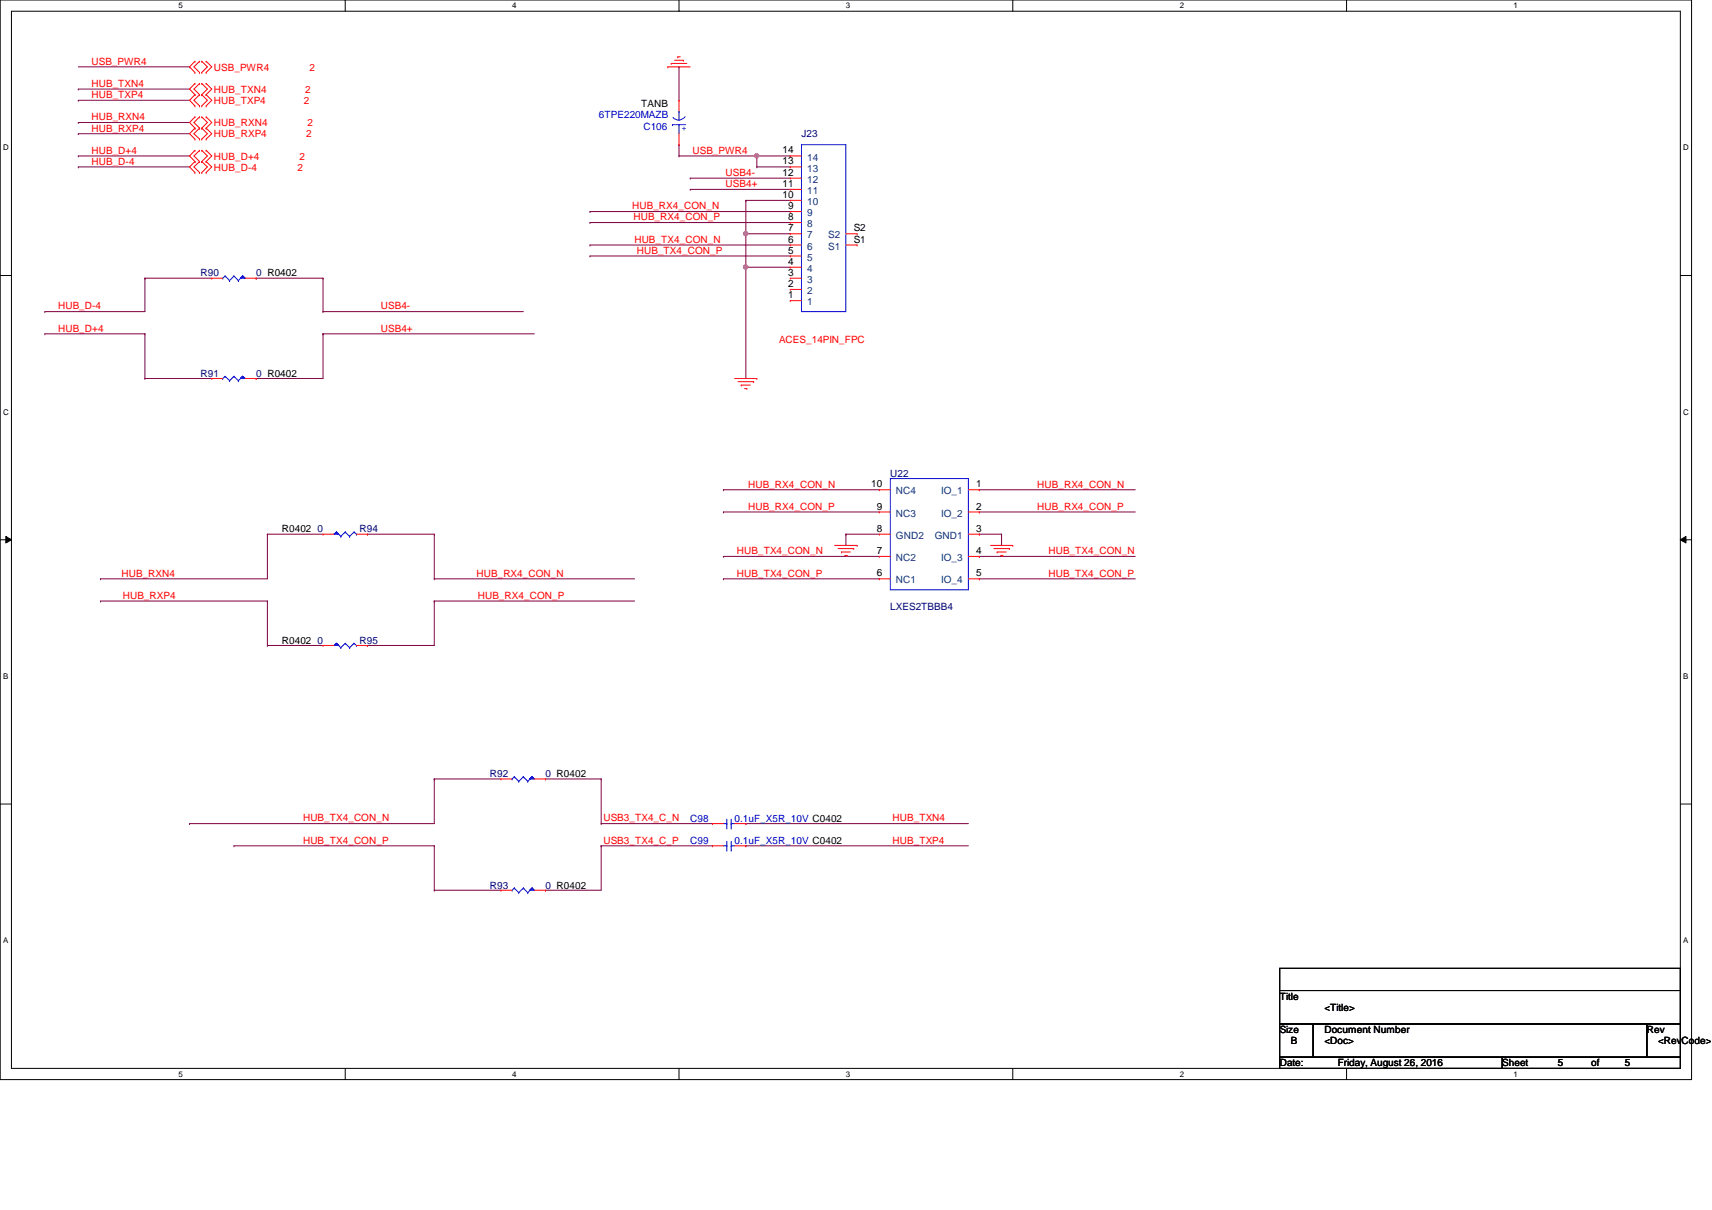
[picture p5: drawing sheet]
<svg xmlns="http://www.w3.org/2000/svg" width="297mm" height="210mm" viewBox="0 0 297 210" stroke-linecap="round" stroke-linejoin="round" font-family="sans-serif">
<path d="M0 0h293.5v187.3h-293.5zM2 1.9h289.5v183.4h-289.5z" fill="none" stroke="#000" stroke-width=".17"/>
<g fill="#fff">
<path d="M30.9 .2h.8v1.5h-.8z"/>
<path d="M30.9 185.5h.8v1.6h-.8z"/>
</g>
<path d="M59.9 0v1.9M59.9 185.3v2" fill="none" stroke="#000" stroke-width=".17"/>
<g fill="#fff">
<path d="M88.9 .2h.7v1.5h-.7z"/>
<path d="M88.9 185.5h.7v1.6h-.7z"/>
</g>
<path d="M117.8 0v1.9M117.8 185.3v2" fill="none" stroke="#000" stroke-width=".17"/>
<g fill="#fff">
<path d="M146.8 .2h.7v1.5h-.7z"/>
<path d="M146.8 185.5h.7v1.6h-.7z"/>
</g>
<path d="M175.7 0v1.9M175.7 185.3v2" fill="none" stroke="#000" stroke-width=".17"/>
<g fill="#fff">
<path d="M204.7 .2h.7v1.5h-.7z"/>
<path d="M204.7 185.5h.7v1.6h-.7z"/>
</g>
<path d="M233.6 0v1.9M233.6 185.3v2" fill="none" stroke="#000" stroke-width=".17"/>
<g fill="#fff">
<path d="M262.6 .2h.8v1.5h-.8z"/>
<path d="M262.6 185.5h.8v1.6h-.8z"/>
<path d="M.5 24.8h1v1.6h-1z"/>
<path d="M292.1 24.8h.9v1.6h-.9z"/>
<path d="M.5 70.7h1v1.5h-1z"/>
<path d="M292.1 70.7h.9v1.5h-.9z"/>
</g>
<path d="M0 47.8h2M291.5 47.8h2" fill="none" stroke="#000" stroke-width=".17"/>
<g fill="#fff">
<path d="M.5 116.5h.9v1.6h-.9z"/>
<path d="M292.1 116.5h.8v1.6h-.8z"/>
</g>
<path d="M0 93.6h2M1 93l1 .6-1 .6zM291.5 93.6l1-.6v1.2zM291.5 93.6h2" fill="none" stroke="#000" stroke-width=".17"/>
<path d="M1 93l1 .6-1 .6zM291.5 93.6l1-.6v1.2z" fill="#000"/>
<g fill="#fff">
<path d="M.5 162.4h.9v1.5h-.9z"/>
<path d="M292.1 162.4h.8v1.5h-.8z"/>
</g>
<path d="M0 139.5h2M291.5 139.5h2" fill="none" stroke="#000" stroke-width=".17"/>
<g fill="none" stroke="#800040" stroke-width=".17">
<path d="M13.6 15.5h.1M13.6 17.4h.1M13.6 11.6h19.3M13.6 15.5h19.3M13.6 17.4h19.3M32.9 11.6h.1M13.6 21.3h.1M13.6 23.2h.1M13.6 27.1h.1M13.6 29h.1M13.6 21.3h19.3M13.6 23.2h19.3"/>
<path d="M13.6 27.1h19.3M13.6 29h19.3M131.3 27.1h.1M131.3 27.1h5.8"/>
</g>
<circle cx="131.3" cy="27" r=".37" fill="#f0f"/>
<circle cx="131.3" cy="27" r=".37" fill="none" stroke="#f0f" stroke-width=".17"/>
<g fill="none" stroke="#800040" stroke-width=".17">
<path d="M117.8 11.6h.1M117.8 11.6v5.8M102.4 36.7h.1M102.4 38.6h.1M102.4 36.7h34.7M102.4 38.6h34.7M117.8 25.1h.1M117.8 27.1h.1M117.8 25.1v2M117.8 27.1h13.5M119.8 30.9h.1M119.8 32.9h.1"/>
<path d="M119.8 30.9h17.3M119.8 32.9h17.3M129.4 34.8h.1M129.4 34.8h7.7M129.4 34.8v5.8M131.3 27.1h.1M131.3 29h.1M131.3 27.1v1.9M131.3 29h5.8M7.8 57.9h.1M7.8 54.1h.1M7.8 57.9h17.3"/>
<path d="M25.1 48.3h.1M25.1 57.9h.1M25.1 48.3v5.8h-17.3M25.1 48.3h11.6M25.1 57.9v7.8M44.4 48.3h.1M44.4 48.3h11.6M56 54.1h.1M56 57.9h.1M56 48.3h.1M56 54.1h34.8M56 57.9h36.7"/>
<path d="M56 48.3v5.8M56 57.9v7.8h-11.6M129.4 40.6h.1M129.4 46.4h.1M129.4 46.4v19.3M129.4 40.6h7.7M25.1 65.7h.1M25.1 65.7h11.6M44.4 65.7h.1M46.4 92.7h.1M46.4 92.7h9.6M46.4 92.7v7.7"/>
<path d="M63.8 92.7h.1M63.8 92.7h11.5M75.3 92.7h.1M75.3 92.7v7.7M46.4 112h.1M46.4 104.3h.1M46.4 104.3v7.7M46.4 112h9.6M63.8 112h.1M75.3 100.4h.1M75.3 104.3h.1M75.3 104.3v7.7h-11.5"/>
<path d="M75.3 100.4h34.8M75.3 104.3h34.8"/>
</g>
<circle cx="129.4" cy="46.3" r=".37" fill="#f0f"/>
<circle cx="129.4" cy="46.3" r=".37" fill="none" stroke="#f0f" stroke-width=".17"/>
<path d="M102.4 44.4h.1M102.4 42.5h.1M102.4 44.4h34.7M102.4 42.5h34.7M129.4 46.4h.1M129.4 40.6h.1M129.4 46.4h7.7M129.4 40.6v5.8" fill="none" stroke="#800040" stroke-width=".17"/>
<circle cx="129.4" cy="40.5" r=".37" fill="#f0f"/>
<circle cx="129.4" cy="40.5" r=".37" fill="none" stroke="#f0f" stroke-width=".17"/>
<g fill="none" stroke="#800040" stroke-width=".17">
<path d="M125.5 85h.1M125.5 88.8h.1M125.5 96.5h.1M125.5 85h27.1M125.5 88.8h27.1M125.5 96.5h27.1M146.8 92.7h.1M146.8 92.7h5.8M146.8 92.7v1.9M169.9 92.7h.1M169.9 85h.1M169.9 88.8h.1"/>
<path d="M169.9 96.5h.1M169.9 92.7h3.9M169.9 85h27.1M169.9 88.8h27.1M169.9 96.5h27.1M173.8 92.7h.1M173.8 92.7v1.9M17.4 104.3h.1M17.4 100.4h.1M17.4 104.3h29M17.4 100.4h29M125.5 100.4h.1"/>
<path d="M125.5 100.4h27.1M169.9 100.4h.1M169.9 100.4h27.1M75.3 135.1h.1M75.3 135.1v7.8h-42.4M75.3 135.1h11.6M94.7 135.1h.1M94.7 135.1h9.6M104.3 135.1h.1M104.3 135.1v7.8M32.9 142.9h.1M40.6 146.7h.1"/>
<path d="M40.6 146.7h34.7M75.3 154.4h.1M75.3 146.7h.1M75.3 154.4h11.6M75.3 146.7v7.7M94.7 154.4h.1M104.3 142.9h.1M104.3 146.7h.1M104.3 142.9h19.3M104.3 146.7h19.3M104.3 146.7v7.7h-9.6M129.4 142.9h.1"/>
<path d="M129.4 146.7h.1M129.4 142.9h38.6M129.4 146.7h38.6"/>
</g>
<g fill="none" stroke="#f00" stroke-width=".17">
<path d="M33.8 14.5h.1M33.8 16.4h.1M33.8 18.4h.1M33.8 10.6h.1M33.8 12.6h.1M33.8 14.5l-.9 1 .9 .9M33.8 16.4l-.9 1 .9 1M33.8 10.6l-.9 1 .9 1M34.6 16.4h.1M34.6 14.5h.1M34.6 18.4h.1M34.6 12.6h.1"/>
<path d="M34.6 10.6h.1M34.6 14.5l-.9 1 .9 .9M34.6 16.4l-.9 1 .9 1M34.6 10.6l-.9 1 .9 1M35 16.4h.1M35 14.5h.1M35 18.4h.1M35 12.6h.1M35 10.6h.1M35 14.5l1 1-1 .9M35 16.4l1 1-1 1M35 10.6l1 1-1 1"/>
<path d="M35.8 14.5h.1M35.8 16.4h.1M35.8 18.4h.1M35.8 10.6h.1M35.8 12.6h.1M35.8 14.5l.9 1-.9 .9M35.8 16.4l.9 1-.9 1M35.8 10.6l.9 1-.9 1M115.9 11.6h.1M115.9 11.6h3.9M116.5 11h.1M116.5 11h2.7"/>
<path d="M117 10.5h1.6M117.6 9.9h.1M117.6 9.9h.4M118.6 10.5h.1M33.8 20.3h.1M33.8 22.2h.1M33.8 24.1h.1M33.8 26.1h.1M33.8 28h.1M33.8 29.9h.1M33.8 20.3l-.9 1 .9 .9M33.8 22.2l-.9 1 .9 .9"/>
<path d="M33.8 26.1l-.9 1 .9 .9M33.8 28l-.9 1 .9 .9M34.6 22.2h.1M34.6 20.3h.1M34.6 24.1h.1M34.6 28h.1M34.6 26.1h.1M34.6 29.9h.1M34.6 20.3l-.9 1 .9 .9M34.6 22.2l-.9 1 .9 .9M34.6 26.1l-.9 1 .9 .9M34.6 28l-.9 1 .9 .9"/>
<path d="M35 22.2h.1M35 20.3h.1M35 24.1h.1M35 28h.1M35 26.1h.1M35 29.9h.1M35 20.3l1 1-1 .9M35 22.2l1 1-1 .9M35 26.1l1 1-1 .9M35 28l1 1-1 .9M35.8 20.3h.1M35.8 22.2h.1"/>
<path d="M35.8 24.1h.1M35.8 26.1h.1M35.8 28h.1M35.8 29.9h.1M35.8 20.3l.9 1-.9 .9M35.8 26.1l.9 1-.9 .9M35.8 22.2l.9 1-.9 .9M35.8 28l.9 1-.9 .9M127.5 65.7h3.8M128.1 66.2h2.7M128.6 66.8h.1M128.6 66.8h1.6"/>
<path d="M129.2 67.4h.4M129.6 67.4h.1M130.8 66.2h.1M131.3 65.7h.1M144.8 94.6h3.9M145.4 95.2h2.7M146 95.8h.1M146 95.8h1.5M146.6 96.4h.4M147 96.4h.1M148.1 95.2h.1M148.7 94.6h.1"/>
<path d="M171.9 94.6h3.8M172.4 95.2h2.7M173 95.8h.1M173 95.8h1.6M173.6 96.4h.4M174 96.4h.1M175.1 95.2h.1M175.7 94.6h.1"/>
</g>
<path d="M222 168h69.5v3.8h-69.5zM222 171.8h69.5v5.8h-69.5zM222 177.6h5.8v5.8h-5.8zM227.8 177.6h57.9v5.8h-57.9zM285.7 177.6h5.8v5.8h-5.8zM222 183.4h38.6v1.9h-38.6zM260.6 183.4h30.9v1.9h-30.9z" fill="none" stroke="#000" stroke-width=".17"/>
<path d="M38.6 48.3h.1M39.1 47.9h.1M39.1 47.9l.7 .8M39.1 47.9l-.5 .4M39.8 48.7h.1M40.6 47.9h.1M40.6 47.9l.8 .8M40.6 47.9l-.8 .8M41.4 48.7h.1M42.1 47.9h.1M42.1 47.9l.4 .4M42.1 47.9l-.7 .8" fill="none" stroke="#00f" stroke-width=".17"/>
<path d="M42.1 47.9l.4 .4h-.8z" fill-rule="evenodd" fill="#00f"/>
<g fill="none" stroke="#00f" stroke-width=".17">
<path d="M42.1 47.9l.4 .4h-.8zM38.6 65.7h.1M39.1 65.3h.1M39.1 65.3l.7 .7M39.1 65.3l-.5 .4M39.8 66h.1M40.6 65.3h.1M40.6 65.3l.8 .7M40.6 65.3l-.8 .7M41.4 66h.1M42.1 65.3h.1M42.1 65.3l.4 .4"/>
<path d="M42.1 65.3l-.7 .7M125.5 146.7h.6M126.1 147.5h.1M126.1 146.7h.1M126.1 146v1.5M126.9 146.7h.1M126.9 147.5h.1M126.9 146.7h.6M126.9 146v1.5"/>
</g>
<path d="M36.7 48.3h.1M36.7 48.3h1.9M42.5 48.3h1.9M44.4 48.3h.1M123.6 146.7h.1M123.6 146.7h1.9M127.5 146.7h1.9M129.4 146.7h.1" fill="none" stroke="#f00" stroke-width=".17"/>
<path d="M41.7 65.7l.4-.4 .4 .4h-.8l.4-.4z" fill-rule="evenodd" fill="#00f"/>
<g fill="none" stroke="#00f" stroke-width=".17">
<path d="M117.8 19.3h.1M117.8 19.3v1.6M116.7 21.6h.1M116.7 21.6h2.3M117.8 21.6h.1M117.8 21.6v1.6M118.9 20.2a1.33 1.33 0 0 1-2.1 .2M41.7 65.7l.4-.4 .4 .4h-.8l.4-.4zM58.4 92.3h.1M58.4 92.3l-.4 .4M58.4 92.3l.7 .7M59.1 93h.1"/>
<path d="M59.9 92.3h.1M59.9 92.3l-.8 .7M59.9 92.3l.8 .7M60.7 93h.1M61.4 92.3h.1M61.4 92.3l-.7 .7M61.4 92.3l.4 .4M61.8 92.7h.1"/>
</g>
<path d="M117.8 17.4h.1M117.8 17.4v1.9M117.8 25.1h.1M117.8 23.2v1.9M36.7 65.7h.1M36.7 65.7h1.9M42.5 65.7h1.9M44.4 65.7h.1" fill="none" stroke="#f00" stroke-width=".17"/>
<path d="M58 92.7l.4-.4 .4 .4-.4-.4 .4 .4z" fill-rule="evenodd" fill="#00f"/>
<g fill="none" stroke="#00f" stroke-width=".17">
<path d="M58 92.7l.4-.4 .4 .4-.4-.4 .4 .4zM88.9 135.1h.1M89.2 134.7h.1M89.2 134.7l.8 .9M89.2 134.7l-.3 .4M90 135.6h.1M90.8 134.7h.1M90.8 134.7l.8 .9M90.8 134.7l-.8 .9M91.6 135.6h.1M92.3 134.7h.1M92.3 134.7l.4 .4"/>
<path d="M92.3 134.7l-.7 .9"/>
</g>
<path d="M56 92.7h.1M56 92.7h2M61.8 92.7h2M63.8 92.7h.1" fill="none" stroke="#f00" stroke-width=".17"/>
<path d="M91.9 135.1l.4-.4 .4 .4h-.8l.4-.4z" fill-rule="evenodd" fill="#00f"/>
<g fill="none" stroke="#00f" stroke-width=".17">
<path d="M58.4 111.6h.1M58.4 111.6l-.4 .4M58.4 111.6l.7 .8M59.1 112.4h.1M59.9 111.6h.1M59.9 111.6l-.8 .8M59.9 111.6l.8 .8M60.7 112.4h.1M61.4 111.6h.1M61.4 111.6l-.7 .8M61.4 111.6l.4 .4M61.8 112h.1"/>
<path d="M91.9 135.1l.4-.4 .4 .4h-.8l.4-.4z"/>
</g>
<path d="M86.9 135.1h.1M86.9 135.1h2M92.7 135.1h2M94.7 135.1h.1" fill="none" stroke="#f00" stroke-width=".17"/>
<path d="M58 112l.4-.4 .4 .4-.4-.4 .4 .4z" fill-rule="evenodd" fill="#00f"/>
<g fill="none" stroke="#00f" stroke-width=".17">
<path d="M139.1 25.1h7.7v29h-7.7zM58 112l.4-.4 .4 .4-.4-.4 .4 .4zM88.9 154.4h.1M89.2 154.1h.1M89.2 154.1l.8 .8M89.2 154.1l-.3 .3M90 154.9h.1M90.8 154.1h.1M90.8 154.1l.8 .8M90.8 154.1l-.8 .8M91.6 154.9h.1M92.3 154.1h.1"/>
<path d="M92.3 154.1l.4 .3M92.3 154.1l-.7 .8"/>
</g>
<g fill="none" stroke="#f00" stroke-width=".17">
<path d="M137.1 38.6h.1M137.1 36.7h.1M137.1 34.8h.1M137.1 32.9h.1M137.1 30.9h.1M137.1 29h.1M137.1 27.1h.1M137.1 38.6h2M137.1 36.7h2M137.1 34.8h2M137.1 32.9h2M137.1 30.9h2"/>
<path d="M137.1 29h2M137.1 27.1h2M137.1 52.2h.1M137.1 50.2h.1M137.1 48.3h.1M137.1 46.4h.1M137.1 44.4h.1M137.1 42.5h.1M137.1 40.6h.1M137.1 52.2h2M137.1 50.2h2M137.1 48.3h2"/>
<path d="M137.1 46.4h2M137.1 44.4h2M137.1 42.5h2M137.1 40.6h2M146.8 42.5h1.9M146.8 40.6h1.9M148.7 42.5h.1M148.7 40.6h.1M56 112h.1M56 112h2M61.8 112h2M63.8 112h.1"/>
</g>
<path d="M91.9 154.4l.4-.3 .4 .3h-.8l.4-.3z" fill-rule="evenodd" fill="#00f"/>
<path d="M154.5 83h13.5v19.3h-13.5zM91.9 154.4l.4-.3 .4 .3h-.8l.4-.3zM125.5 142.9h.6M126.1 143.6h.1M126.1 142.9h.1M126.1 142.1v1.5M126.9 142.9h.1M126.9 143.6h.1M126.9 142.9h.6M126.9 142.1v1.5" fill="none" stroke="#00f" stroke-width=".17"/>
<g fill="none" stroke="#f00" stroke-width=".17">
<path d="M152.6 96.5h.1M152.6 92.7h.1M152.6 88.8h.1M152.6 85h.1M152.6 96.5h1.9M152.6 85h1.9M152.6 88.8h1.9M152.6 92.7h1.9M168 96.5h1.9M168 85h1.9M168 88.8h1.9M168 92.7h1.9"/>
<path d="M169.9 85h.1M169.9 88.8h.1M169.9 96.5h.1M169.9 92.7h.1M152.6 100.4h.1M152.6 100.4h1.9M168 100.4h1.9M169.9 100.4h.1M86.9 154.4h.1M86.9 154.4h2M92.7 154.4h2M94.7 154.4h.1"/>
<path d="M123.6 142.9h.1M123.6 142.9h1.9M127.5 142.9h1.9M129.4 142.9h.1"/>
</g>
<circle cx="131.3" cy="27" r=".37" fill="#f0f"/>
<circle cx="131.3" cy="27" r=".37" fill="none" stroke="#f0f" stroke-width=".17"/>
<circle cx="129.4" cy="46.3" r=".37" fill="#f0f"/>
<circle cx="129.4" cy="46.3" r=".37" fill="none" stroke="#f0f" stroke-width=".17"/>
<circle cx="129.4" cy="40.5" r=".37" fill="#f0f"/>
<circle cx="129.4" cy="40.5" r=".37" fill="none" stroke="#f0f" stroke-width=".17"/>
<g font-size="1.7" fill="#f00">
<text x="15.9" y="11.2">USB_PWR4</text>
<text x="15.9" y="15.1">HUB_TXN4</text>
<text x="15.9" y="17">HUB_TXP4</text>
<text x="37.1" y="16.1">HUB_TXN4</text>
<text x="37.1" y="12.2">USB_PWR4</text>
<text x="53" y="16.1">2</text>
<text x="53.7" y="12.2">2</text>
<text x="15.9" y="20.9">HUB_RXN4</text>
<text x="15.9" y="22.8">HUB_RXP4</text>
<text x="37.1" y="18">HUB_TXP4</text>
<text x="37.1" y="21.9">HUB_RXN4</text>
<text x="37.1" y="23.8">HUB_RXP4</text>
<text x="52.7" y="18">2</text>
<text x="53.1" y="23.8">2</text>
<text x="53.3" y="21.9">2</text>
<text x="15.9" y="26.7">HUB_D+4</text>
<text x="15.9" y="28.6">HUB_D-4</text>
<text x="37.1" y="27.7">HUB_D+4</text>
<text x="37.1" y="29.6">HUB_D-4</text>
<text x="51.6" y="29.6">2</text>
<text x="52" y="27.7">2</text>
<text x="120.1" y="26.7">USB_PWR4</text>
<text x="125.9" y="30.5">USB4-</text>
<text x="125.9" y="32.5">USB4+</text>
<text x="109.7" y="36.3">HUB_RX4_CON_N</text>
<text x="109.9" y="38.2">HUB_RX4_CON_P</text>
<text x="110.1" y="42.1">HUB_TX4_CON_N</text>
<text x="110.5" y="44">HUB_TX4_CON_P</text>
<text x="10.1" y="53.7">HUB_D-4</text>
<text x="66.1" y="53.7">USB4-</text>
<text x="10.1" y="57.5">HUB_D+4</text>
<text x="66.1" y="57.5">USB4+</text>
<text x="135.2" y="59.5">ACES_14PIN_FPC</text>
<text x="129.8" y="84.6">HUB_RX4_CON_N</text>
<text x="129.8" y="88.4">HUB_RX4_CON_P</text>
<text x="180" y="84.6">HUB_RX4_CON_N</text>
<text x="180" y="88.4">HUB_RX4_CON_P</text>
<text x="21.1" y="100">HUB_RXN4</text>
<text x="82.7" y="100">HUB_RX4_CON_N</text>
<text x="127.8" y="96.1">HUB_TX4_CON_N</text>
<text x="127.8" y="100">HUB_TX4_CON_P</text>
<text x="181.9" y="96.1">HUB_TX4_CON_N</text>
<text x="181.9" y="100">HUB_TX4_CON_P</text>
<text x="21.3" y="103.9">HUB_RXP4</text>
<text x="82.9" y="103.9">HUB_RX4_CON_P</text>
<text x="52.6" y="142.5">HUB_TX4_CON_N</text>
<text x="104.7" y="142.5">USB3_TX4_C_N</text>
<text x="154.9" y="142.5">HUB_TXN4</text>
<text x="52.6" y="146.3">HUB_TX4_CON_P</text>
<text x="104.7" y="146.3">USB3_TX4_C_P</text>
<text x="154.9" y="146.3">HUB_TXP4</text>
</g>
<g font-size="1.7" fill="#00f">
<text x="103.9" y="20.5">6TPE220MAZB</text>
<text x="111.6" y="22.5">C106</text>
<text x="119.2" y="21.9" transform="rotate(180 119.2 21.9)">+</text>
<text x="119.8" y="142.5">C98</text>
<text x="127.5" y="142.5">0.1uF_X5R_10V C0402</text>
<text x="119.8" y="146.4">C99</text>
<text x="127.5" y="146.4">0.1uF_X5R_10V C0402</text>
</g>
<g font-size="1.7">
<text x="111.2" y="18.6">TANB</text>
<text x="135.8" y="28.5">13</text>
<text x="135.8" y="26.6">14</text>
<text x="135.8" y="34.3">10</text>
<text x="135.8" y="32.4">11</text>
<text x="135.8" y="30.5">12</text>
<text x="136.7" y="40.1">7</text>
<text x="136.7" y="38.2">8</text>
<text x="136.7" y="36.3">9</text>
<text x="148.1" y="40.1">S2</text>
<text x="136.7" y="47.8">3</text>
<text x="136.7" y="45.9">4</text>
<text x="136.7" y="44">5</text>
<text x="136.7" y="42.1">6</text>
<text x="148.1" y="42.1">S1</text>
<text x="136.7" y="51.7">1</text>
<text x="136.7" y="49.8">2</text>
<text x="151.2" y="84.5">10</text>
<text x="152.1" y="88.4">9</text>
<text x="169.4" y="84.5">1</text>
<text x="169.4" y="88.4">2</text>
<text x="48.9" y="92.4">R0402</text>
<text x="152.1" y="92.2">8</text>
<text x="169.4" y="92.2">3</text>
<text x="152.1" y="96.1">7</text>
<text x="152.1" y="100">6</text>
<text x="169.4" y="96.1">4</text>
<text x="169.4" y="100">5</text>
<text x="48.9" y="111.7">R0402</text>
<text x="222" y="173.4">Title</text>
<text x="222" y="179.2">Size</text>
<text x="229.8" y="179.2">Document Number</text>
<text x="229.8" y="175.3">&lt;Title&gt;</text>
<text x="285.7" y="179.2">Rev</text>
<text x="222" y="185">Date:</text>
<text x="224" y="181.1">B</text>
<text x="229.8" y="181.1">&lt;Doc&gt;</text>
<text x="232.1" y="185">Friday, August 26, 2016</text>
<text x="260.6" y="185">Sheet</text>
<text x="270.3" y="185">5</text>
<text x="276.1" y="185">of</text>
<text x="281.9" y="185">5</text>
<text x="287.7" y="181.1">&lt;RevCode&gt;</text>
</g>
<g font-size="1.7" fill="#000080">
<text x="139.1" y="23.8">J23</text>
<text x="34.8" y="48">R90</text>
<text x="44.4" y="48">0 R0402</text>
<text x="34.8" y="65.3">R91</text>
<text x="44.4" y="65.3">0 R0402</text>
<text x="154.5" y="82.7">U22</text>
<text x="55.1" y="92.4">0</text>
<text x="62.4" y="92.4">R94</text>
<text x="154.5" y="105.9">LXES2TBBB4</text>
<text x="55.1" y="111.7">0</text>
<text x="62.4" y="111.7">R95</text>
<text x="85" y="134.8">R92</text>
<text x="94.7" y="134.8">0 R0402</text>
<text x="85" y="154.1">R93</text>
<text x="94.7" y="154.1">0 R0402</text>
</g>
<g font-size="1.7" fill="#004080">
<text x="140" y="29.8">13</text>
<text x="140" y="27.9">14</text>
<text x="140" y="35.6">10</text>
<text x="140" y="33.7">11</text>
<text x="140" y="31.7">12</text>
<text x="140" y="41.4">7</text>
<text x="140" y="39.4">8</text>
<text x="140" y="37.5">9</text>
<text x="143.7" y="41.4">S2</text>
<text x="140" y="47.2">4</text>
<text x="140" y="45.2">5</text>
<text x="140" y="43.3">6</text>
<text x="143.7" y="43.3">S1</text>
<text x="140" y="53">1</text>
<text x="140" y="51">2</text>
<text x="140" y="49.1">3</text>
<text x="155.4" y="89.6">NC3</text>
<text x="155.4" y="85.8">NC4</text>
<text x="163.3" y="85.8">IO_1</text>
<text x="163.3" y="89.6">IO_2</text>
<text x="155.4" y="93.5">GND2</text>
<text x="162.2" y="93.5">GND1</text>
<text x="155.4" y="97.3">NC2</text>
<text x="155.4" y="101.2">NC1</text>
<text x="163.3" y="97.3">IO_3</text>
<text x="163.3" y="101.2">IO_4</text>
</g>
<g font-size="1.4">
<text x="30.9" y="1.4">5</text>
<text x="88.9" y="1.4">4</text>
<text x="146.8" y="1.4">3</text>
<text x="204.7" y="1.4">2</text>
<text x="262.6" y="1.4">1</text>
<text x=".5" y="26.1">D</text>
<text x="292.1" y="26.1">D</text>
<text x=".5" y="71.9">C</text>
<text x="292.1" y="71.9">C</text>
<text x=".5" y="117.8">B</text>
<text x="292.1" y="117.8">B</text>
<text x=".5" y="163.6">A</text>
<text x="292.1" y="163.6">A</text>
<text x="30.9" y="186.8">5</text>
<text x="88.9" y="186.8">4</text>
<text x="146.8" y="186.8">3</text>
<text x="204.7" y="186.8">2</text>
<text x="262.6" y="186.8">1</text>
</g>
</svg>
